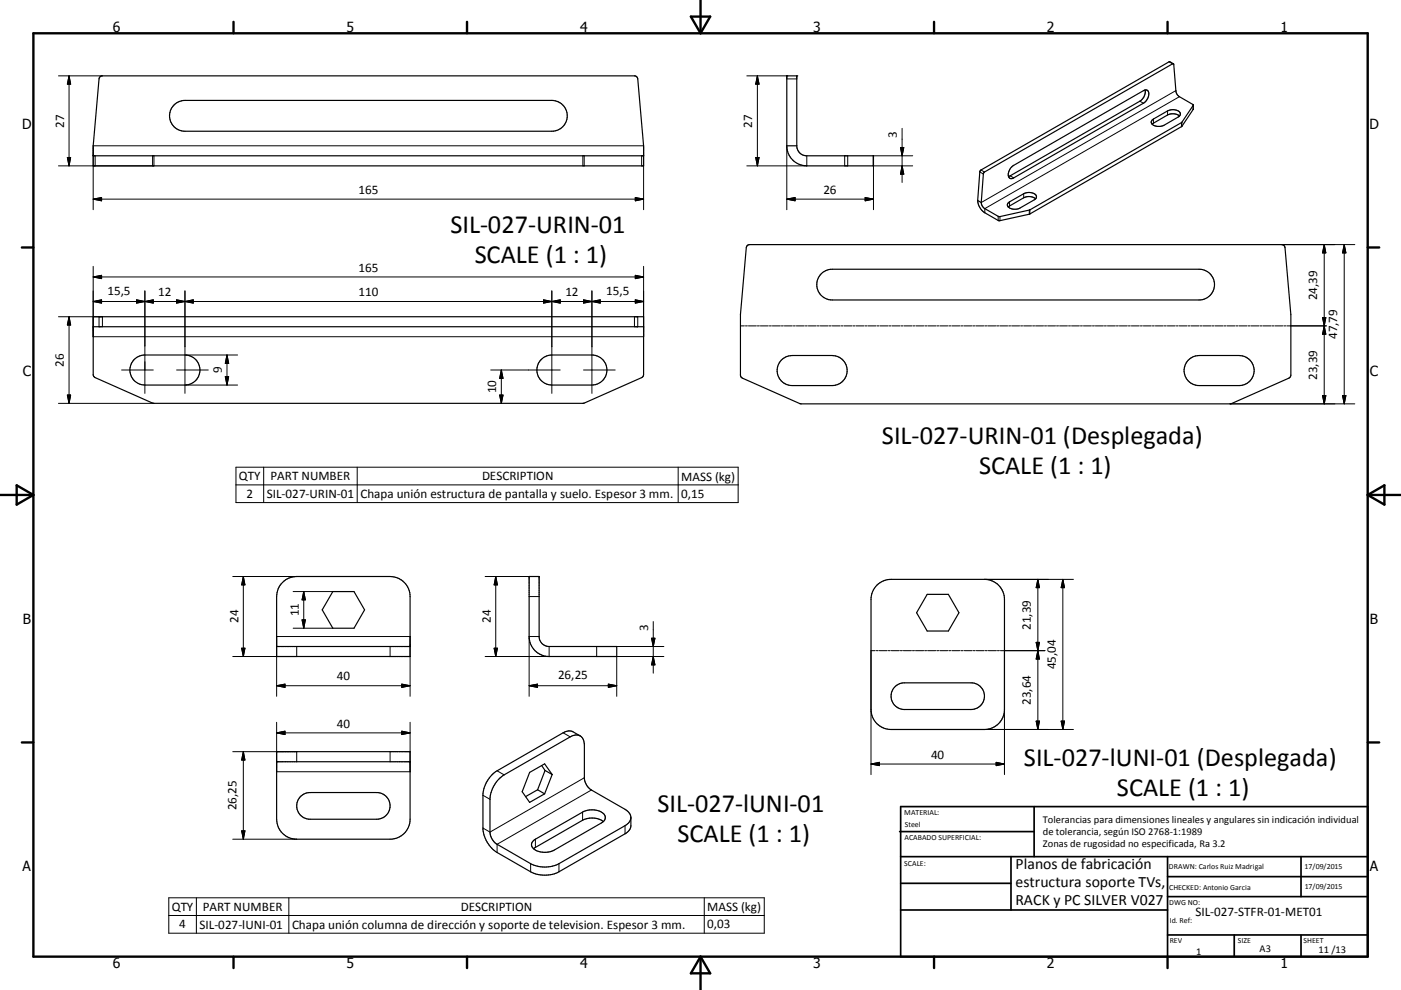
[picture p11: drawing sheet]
<svg xmlns="http://www.w3.org/2000/svg" width="420mm" height="297mm" viewBox="0 0 420 297" stroke-linecap="round" stroke-linejoin="round" font-family="sans-serif">
<g fill="none" stroke="#000" stroke-width=".36">
<path d="M350.7 18.5h.1M350.7 18.5l-56.7 32.6-.2 .5-.7 8.6M350.7 18.5l1.1 .6M351.8 19.1l.7 8.1a2.26 2.26 0 0 0 1.1 1.8l4.1 2.4v1.4M351.8 19.1l-56.7 32.5-.3 .5-.6 8.7M30.1 22.9l.4-.1h159.9l.5 .3 .3 .6 1.8 20v6.1h-165.1v-6.1l1.8-20zM52.2 31.5l1.2-.9 2.1-.5h109.9a4.6 4.6 0 0 1 4.7 4.7 4.6 4.6 0 0 1-4.7 4.6h-109.9a4.6 4.6 0 0 1-4.3-2.9 4.6 4.6 0 0 1 1-5zM343.3 27a3.3 3.3 0 0 1-1.6 3.4l-39.3 22.6M343.3 27a1.15 1.15 0 0 1 1.1 .6 1.15 1.15 0 0 1 0 1.2 3.6 3.6 0 0 1-1.6 2.2l-38.9 22.4a.94 .94 0 0 1-1.5-.4M343.3 27l-39.4 22.6a3.3 3.3 0 0 0-1.5 3.4M345.6 35.9l4.4-2.6a2.93 2.93 0 0 1 3.9 .7l-.1 .6-.3 .4-4.5 2.6a2.66 2.66 0 0 1-3.9-1zM353.6 34.8a3.3 3.3 0 0 0-3.6-.3l-4.6 2.8"/>
<path d="M357.7 32.8l-3.4 5.2-45.6 26.2-9.2 2-4.2-2.4a4.8 4.8 0 0 1-2.2-3.6M357.7 31.5l-3.5 5.3-45.4 26.2-9.2 2-4.3-2.4a2.29 2.29 0 0 1-1.1-1.8M357.7 32.8h.1M27.9 46.7h165.1M235.9 43.7a6 6 0 0 0 6 6.1h20v-3.1h-20a2.96 2.96 0 0 1-3-3M235.9 43.7v-20.9h3v20.9M235.9 43.7h3M310.5 59.6a3.4 3.4 0 0 0-3.6-.3l-4.6 2.8M224 73.7l.7-.3 160 .1 .6 .8 1.7 20.1v18.4l-.6 .6-17.6 7.8-129-.1-17.2-7.7-.6-.6v-18.4l1.7-20.1zM293.1 60.2l1.1 .6M302.3 60.9l4.6-2.8a2.94 2.94 0 0 1 3.8 .7l-.1 .6-.3 .4-4.5 2.6a2.62 2.62 0 0 1-3.8-.9zM27.9 95h165.1v17.4l-.6 .9-17.7 7.7h-128.5l-18-8-.3-.6z"/>
<path d="M27.9 98h165.1M246.2 82.1l1.8-1.1 1.5-.2h110a4.6 4.6 0 0 1 4.6 4.6 4.6 4.6 0 0 1-4.6 4.6h-110a4.6 4.6 0 0 1-4.3-2.8 4.6 4.6 0 0 1 1-5.1zM40.2 107.9l1.2-.9 1.5-.5h12.6a4.5 4.5 0 0 1 4.5 4.5 4.5 4.5 0 0 1-4.5 4.5h-12.1a4.5 4.5 0 0 1-4.1-2.7 4.5 4.5 0 0 1 .9-4.9zM162.2 107.9l1.2-.9 1.5-.5h12.6a4.5 4.5 0 0 1 4.5 4.5 4.5 4.5 0 0 1-4.5 4.5h-12.1a4.5 4.5 0 0 1-4.1-2.7 4.5 4.5 0 0 1 .9-4.9zM234.2 108.1l1.3-1 2-.4h12a4.5 4.5 0 0 1 4.5 4.5 4.5 4.5 0 0 1-4.5 4.5h-12a4.5 4.5 0 0 1-4.1-2.8 4.5 4.5 0 0 1 .8-4.8zM356.2 108.1l1.3-1 2-.4h12a4.5 4.5 0 0 1 4.5 4.5 4.5 4.5 0 0 1-4.5 4.5h-12a4.5 4.5 0 0 1-4.1-2.7 4.5 4.5 0 0 1 .8-4.9zM84.7 174.7a5.8 5.8 0 0 1 4.3-1.7h28a6 6 0 0 1 5.9 6v18h-40v-18a5.9 5.9 0 0 1 1.8-4.3zM99.8 177.5h6.3l3.2 5.5-3.2 5.5h-6.3l-3.2-5.5zM158.6 173h3v18a2.99 2.99 0 0 0 3 3h20.3v3h-20.3a6 6 0 0 1-6-6zM262.9 175.6a6 6 0 0 1 4.3-1.8h27.9a6 6 0 0 1 6 6v33.1a6 6 0 0 1-6 6h-27.9a6 6 0 0 1-6.1-6v-33.1a6.1 6.1 0 0 1 1.8-4.2zM278 178.3h6.3l3.2 5.5-3.2 5.5h-6.3l-3.2-5.5zM82.9 194h40"/>
<path d="M268.1 206.2l1.2-.9 1.4-.4h20.4a4 4 0 0 1 4 4 4 4 0 0 1-4 4h-20a4 4 0 0 1-3.6-2.4 4 4 0 0 1 .6-4.3zM82.9 225.5h40v20.3a6 6 0 0 1-5.9 6h-28a6 6 0 0 1-6.1-6zM82.9 228.5h40M89.9 239.1l1.2-.9 1.4-.4h20.5a4 4 0 0 1 4 4 4 4 0 0 1-4 4h-20.1a4 4 0 0 1-3.6-2.4 4 4 0 0 1 .6-4.3zM161.2 236.9l2.1 1.3M161.2 236.9l-3.6 2.1M162.4 229.7l1 1.5M163.4 231.2l2.1 1.2M163.4 231.2l-2.2 5.7M165.5 232.4l-2.2-3.2-4.5 2.5-2.2 5.8 2.2 3.2 4.5-2.5M165.5 232.4l-2.2 5.8M173.9 220.8l-2.1-1.2a2.95 2.95 0 0 0-3 .2l-19.8 11.5a9.5 9.5 0 0 0-4.2 6.8v10.8a9.5 9.5 0 0 0 4.2 6.9l10.1 5.8a9.4 9.4 0 0 0 8.5 0l19.8-11.5a2.98 2.98 0 0 0 1.7-2.4v-2.4"/>
<path d="M174 220.8a2.95 2.95 0 0 0-3 .3l-19.9 11.4a9.4 9.4 0 0 0-4.2 7.3v9.8a4.7 4.7 0 0 0 2.1 3.7l10.1 5.8a9.4 9.4 0 0 0 8.5 0l19.8-11.4a2.98 2.98 0 0 0 1.7-2.4M174 220.8a3.1 3.1 0 0 1 1.2 2.7v10.2a4.7 4.7 0 0 0 2.1 3.3l10.1 5.8a3.1 3.1 0 0 1 1.7 2.5M159.9 252.2l14.8-8.6a5.5 5.5 0 0 1 6.6 1 1.66 1.66 0 0 1-1 2.3l-14.1 8.1a5.6 5.6 0 0 1-6.7-.9l-.1-1.1zM180.9 246.5a6 6 0 0 0-6.2-.4l-14.7 8.5"/>
</g>
<g fill="none" stroke="#000" stroke-width=".3">
<path d="M350.5 18.5l1 .7M17.5 22.8h13.2M20.7 22.8v27M20.7 22.8l.5 2.5h-1zM223.9 22.8h12M227.1 22.8l.5 2.5h-1zM227.1 22.8v27M235.9 23.7h3M270.5 38.5v16.2M341.7 30.4l1.1 .6M345.8 35.7v1.3M350 33.3v1.2"/>
<path d="M352.5 27.2l-58.3 33.6M353.6 29l-58.3 33.6v1.2M354.2 36.8v1.2M354.3 36.7v1.2M357.7 31.6v1.2M20.2 47.2h1l-.5 2.6zM27.9 59.7l2.6-.4v1zM27.9 59.7h165.1M28.5 46.7v3.1M45.7 46.7v3.1M46.2 46.7v3.1h-28.7M174.7 46.7v3.1"/>
<path d="M175.1 46.7v3.1M190.5 59.3l2.5 .4-2.5 .6zM192.4 46.7v3.1M226.6 47.2h1l-.5 2.6zM235.9 59.7h26M235.9 59.7l2.5-.4v1zM235.9 43.7v19.2M241.9 46.7v3.1h-18M253.2 46.7v3.1M254.1 46.7v3.1M259.4 59.3l2.5 .4-2.5 .6zM261.9 49.8v13.1"/>
<path d="M270 44.2h1l-.5 2.5zM270.5 49.8l.5 2.4h-1zM273.6 46.7h-11.8v3.1h11.8M293.8 51.6l1 .6M294.1 51l1 .6M302.8 52.8l1.1 .6M306.9 58.1v1.2M27.9 62.9v-19.2h165.1v19.2M27.9 79.9v21.1h165.1v-21.1M299.3 64.9v1.2M299.8 65v1.2M302.7 60.6v1.2"/>
<path d="M308.6 63v1.3M308.8 63v1.2M384.3 73.4h21.9M397 73.4v47.8M397 73.4l.5 2.5h-1zM403 73.4v47.8M403 73.4l.5 2.5h-1zM17.5 95h13.2v3M20.7 95v26M20.7 95l.5 2.5h-1zM27.9 83.1h165.1M27.9 83.1l2.6-.5v1z"/>
<path d="M27.9 90.5l2.6-.6v1zM27.9 90.5h165.1M29.7 95v3M40.9 89.9l2.5 .6-2.5 .4zM43.4 87.3v30.7M43.4 90.5l2.6-.6v1zM52.9 89.9l2.6 .6-2.6 .4zM55.5 90.5l2.4-.6v1zM55.5 87.3v30.7M163 89.9l2.4 .6-2.4 .4zM165.4 90.5l2.6-.6v1zM165.4 87.3v30.7"/>
<path d="M174.9 89.9l2.6 .6-2.6 .4zM177.5 87.3v30.7M177.5 90.5l2.4-.6v1zM190.2 95v3M190.5 82.6l2.5 .5-2.5 .5zM190.5 89.9l2.5 .6-2.5 .4zM191.2 95v3M222 97.8h1.2M223.5 97.8h.6M224.4 97.8h2.4M227.1 97.8h.6M228 97.8h2.3"/>
<path d="M230.7 97.8h.6M231.6 97.8h2.4M234.2 97.8h.6M235.2 97.8h2.3M237.8 97.8h.6M238.7 97.8h2.4M241.4 97.8h.6M242.3 97.8h2.4M245 97.8h.6M245.9 97.8h2.4M248.6 97.8h.6M249.5 97.8h2.4"/>
<path d="M252.2 97.8h.6M253.1 97.8h2.4M255.8 97.8h.6M256.7 97.8h2.4M259.4 97.8h.6M260.2 97.8h2.4M262.9 97.8h.7M263.9 97.8h2.3M266.5 97.8h.6M267.4 97.8h2.4M270.1 97.8h.6M271 97.8h2.4"/>
<path d="M273.7 97.8h.6M274.6 97.8h2.4M277.3 97.8h.6M278.2 97.8h2.4M280.9 97.8h.6M281.8 97.8h2.4M284.5 97.8h.6M285.4 97.8h2.4M288.1 97.8h.5M289 97.8h2.3M291.6 97.8h.6M292.5 97.8h2.4"/>
<path d="M295.2 97.8h.6M296.1 97.8h2.4M298.8 97.8h.6M299.7 97.8h2.4M302.4 97.8h.6M303.3 97.8h2.4M306 97.8h.6M306.9 97.8h2.4M309.6 97.8h.6M310.5 97.8h2.4M313.2 97.8h.6M314.1 97.8h2.4"/>
<path d="M316.7 97.8h.7M317.7 97.8h2.3M320.4 97.8h.5M321.2 97.8h2.4M323.9 97.8h.6M324.8 97.8h2.4M327.5 97.8h.6M328.4 97.8h2.4M331.1 97.8h.6M332 97.8h2.4M334.7 97.8h.6M335.6 97.8h2.4"/>
<path d="M338.3 97.8h.6M339.2 97.8h2.4M341.9 97.8h.6M342.8 97.8h2.3M345.4 97.8h.7M346.4 97.8h2.3M349 97.8h.6M349.9 97.8h2.4M352.6 97.8h.6M353.5 97.8h2.4M356.2 97.8h.6M357.1 97.8h2.4"/>
<path d="M359.8 97.8h.6M360.7 97.8h2.4M363.4 97.8h.6M364.3 97.8h2.4M367 97.8h.6M367.9 97.8h2.4M370.6 97.8h.6M371.5 97.8h2.3M374.2 97.8h.6M375 97.8h2.4M377.7 97.8h.6M378.6 97.8h2.4"/>
<path d="M381.3 97.8h.6M382.2 97.8h2.4M384.9 97.8h.6M385.8 97.8h11.8M396.5 95.3h1l-.5 2.5zM397 97.8l.5 2.5h-1zM20.2 118.5h1l-.5 2.5zM36.4 111h9.6M52.9 111h9.5M55.6 106.5h15.6M55.6 115.5h15.6M67.5 113h1.1l-.5 2.5z"/>
<path d="M68.1 106.5v9M68.1 106.5l.5 2.5h-1.1zM147.1 111h20.9M149.8 118.5h1l-.5 2.5zM150.3 111v10M150.3 111l.5 2.5h-1zM174.9 111h9.5M396.5 118.7h1l-.5 2.5zM402.5 118.7h1l-.5 2.5zM17.5 121h28.7M368.8 121.2h37.4M70.7 140.2h150.6v10.6h-150.6z"/>
<path d="M70.7 145.5h150.6M79.1 140.2v10.6M107.1 140.2v10.6M203.3 140.2v10.6M69.8 173h19.2M73 173v24M73 173l.4 2.5h-1zM87.9 177.5h11.9M91.1 177.5v11M91.1 177.5l.5 2.5h-1zM145.5 173h13.1M148.6 173l.5 2.5h-1z"/>
<path d="M148.6 173v24M158.6 179h3M295.1 173.8h26.7M311.2 173.8v45.1M311.2 173.8l.4 2.5h-1zM318.6 173.8v45.1M318.6 173.8l.6 2.5h-1.1zM72.4 194.5h1l-.4 2.5zM87.9 188.5h11.9M89 194v3h-19.2M90.6 186h1l-.5 2.5zM117 194v3"/>
<path d="M148.1 194.5h1l-.5 2.5zM161.6 191h-3v17.9M164.6 194v3h-19.1M184.9 197v11.9M195.3 191.5h1.1l-.6 2.5zM195.8 186.5v15.5M195.8 197l.6 2.5h-1.1zM199 194h-20.1v3h20.1M262.4 195.2h-1.3v37.2M262.7 195.2h.6M263.6 195.2h2.4M266.3 195.2h.6"/>
<path d="M267.2 195.2h2.4M269.9 195.2h.6M270.8 195.2h2.5M273.6 195.2h.6M274.5 195.2h2.4M277.2 195.2h.6M278.1 195.2h2.4M280.8 195.2h.7M281.8 195.2h2.4M284.5 195.2h.6M285.4 195.2h2.4M288.1 195.2h.6"/>
<path d="M289 195.2h2.4M291.7 195.2h.7M292.7 195.2h2.4M295.4 195.2h.6M296.3 195.2h2.4M299 195.2h.6M299.9 195.2h13.4M301.1 195.2v37.2M310.6 192.7h1l-.4 2.5zM311.2 195.2l.4 2.5h-1zM82.9 208.9v-17.9h40v17.9M82.9 216.7v14.8h40v-14.8"/>
<path d="M82.9 205.7h40M82.9 205.7l2.5-.5v1zM82.9 219.9l2.5-.5v1zM82.9 219.9h40M120.5 205.2l2.4 .5-2.4 .5zM120.5 219.4l2.4 .5-2.4 .5zM158.6 205.7h26.3M158.6 205.7l2.6-.5v1zM168.8 219.8l2.2 1.3M182.4 205.2l2.5 .5-2.5 .5zM295.1 218.9h26.7M310.6 216.3h1l-.4 2.6z"/>
<path d="M318.1 216.3h1.1l-.6 2.6zM69.8 225.5h19.2v3M73 225.5v26.3M73 225.5l.4 2.5h-1zM117 225.5v3M144.8 238.6l2.1 1.2M149 231.3l2.1 1.2M175.2 233.3l-28.3 16.3-2.1-1.2M177.3 237l-28.3 16.3v2.5M261.1 229.2h40M261.1 229.2l2.6-.5v1zM298.7 228.7l2.4 .5-2.4 .5z"/>
<path d="M69.8 251.8h19.2M72.4 249.3h1l-.4 2.5zM159.1 259.1v2.5M160.5 251.8v2.4M167.6 259.1v2.5M174.7 243.6v2.5M187.4 247.7v2.4M50.6 269.4h178.5v10.6h-178.5zM50.6 274.7h178.5M58.9 269.4v10.6M86.6 269.4v10.6M211.1 269.4v10.6"/>
</g>
<g fill="#000">
<circle cx="235.9" cy="22.8" r=".18"/>
<circle cx="238.9" cy="22.8" r=".18"/>
</g>
<g fill="none" stroke="#000" stroke-width=".71">
<path d="M10 10h400v277h-400zM70 6.6v3.4M140 6.6v3.4M207.1 5h5.8l-2.9 5zM210 0v10M280 6.6v3.4M350 6.6v3.4M6.6 74.2h3.4M410 74.2h3.5M0 148.5h10M5 145.6l5 2.9-5 2.9zM410 148.5h10.1"/>
<path d="M410 148.5l5.1-2.9v5.8zM6.6 222.7h3.4M410 222.7h3.5M70 287v3.4M140 287v3.4M210 287v10M210 287l2.9 5h-5.8zM280 287v3.4M350 287v3.4"/>
</g>
<g fill="none" stroke="#000" stroke-width=".51">
<path d="M269.7 249.5h40.3M270 242h140v45h-140zM270 257h140M303.1 257v16M310 242v15M350 257v30M390.1 257v12M270 265h33.1M270 273h80M350 269h60M350 263h60M350 280.5h60"/>
<path d="M370 280.5v6.5M390.1 280.5v6.5"/>
</g>
<g fill="#000" stroke="#000" stroke-width=".3">
<path d="M20.7 22.8l.5 2.5h-1zM227.1 22.8l.5 2.5h-1zM20.2 47.2h1l-.5 2.6zM27.9 59.7l2.6-.4v1zM226.6 47.2h1l-.5 2.6zM235.9 59.7l2.5-.4v1zM270 44.2h1l-.5 2.5zM270.5 49.8l.5 2.4h-1zM190.5 59.3l2.5 .4-2.5 .6zM259.4 59.3l2.5 .4-2.5 .6zM397 73.4l.5 2.5h-1zM403 73.4l.5 2.5h-1z"/>
<path d="M20.7 95l.5 2.5h-1zM27.9 83.1l2.6-.5v1zM27.9 90.5l2.6-.6v1zM40.9 89.9l2.5 .6-2.5 .4zM43.4 90.5l2.6-.6v1zM52.9 89.9l2.6 .6-2.6 .4zM55.5 90.5l2.4-.6v1zM163 89.9l2.4 .6-2.4 .4zM165.4 90.5l2.6-.6v1zM174.9 89.9l2.6 .6-2.6 .4zM177.5 90.5l2.4-.6v1zM190.5 82.6l2.5 .5-2.5 .5z"/>
<path d="M190.5 89.9l2.5 .6-2.5 .4zM396.5 95.3h1l-.5 2.5zM20.2 118.5h1l-.5 2.5zM67.5 113h1.1l-.5 2.5zM68.1 106.5l.5 2.5h-1.1zM149.8 118.5h1l-.5 2.5zM150.3 111l.5 2.5h-1zM396.5 118.7h1l-.5 2.5zM397 97.8l.5 2.5h-1zM402.5 118.7h1l-.5 2.5zM73 173l.4 2.5h-1zM91.1 177.5l.5 2.5h-1z"/>
<path d="M148.6 173l.5 2.5h-1zM311.2 173.8l.4 2.5h-1zM318.6 173.8l.6 2.5h-1.1zM72.4 194.5h1l-.4 2.5zM90.6 186h1l-.5 2.5zM148.1 194.5h1l-.5 2.5zM195.3 191.5h1.1l-.6 2.5zM195.8 197l.6 2.5h-1.1zM310.6 192.7h1l-.4 2.5zM311.2 195.2l.4 2.5h-1zM82.9 205.7l2.5-.5v1zM82.9 219.9l2.5-.5v1z"/>
<path d="M120.5 205.2l2.4 .5-2.4 .5zM158.6 205.7l2.6-.5v1zM182.4 205.2l2.5 .5-2.5 .5zM310.6 216.3h1l-.4 2.6zM318.1 216.3h1.1l-.6 2.6zM73 225.5l.4 2.5h-1zM120.5 219.4l2.4 .5-2.4 .5zM261.1 229.2l2.6-.5v1zM298.7 228.7l2.4 .5-2.4 .5zM72.4 249.3h1l-.4 2.5z"/>
</g>
<g font-size="7.9">
<text x="135" y="70">SIL-027-URIN-01</text>
<text x="142.3" y="79">SCALE (1 : 1)</text>
<text x="264.4" y="133.2">SIL-027-URIN-01 (Desplegada)</text>
<text x="293.5" y="142.2">SCALE (1 : 1)</text>
<text x="307" y="229.7">SIL-027-lUNI-01 (Desplegada)</text>
<text x="334.9" y="238.7">SCALE (1 : 1)</text>
<text x="197.1" y="243.6">SIL-027-lUNI-01</text>
<text x="203.1" y="252.6">SCALE (1 : 1)</text>
</g>
<g font-size="4.7">
<text x="304.5" y="260.9">Planos de fabricación</text>
<text x="304.5" y="266.2">estructura soporte TVs,</text>
<text x="304.5" y="271.6">RACK y PC SILVER V027</text>
</g>
<g font-size="4.2">
<text x="33.9" y="9.6">6</text>
<text x="103.9" y="9.6">5</text>
<text x="173.9" y="9.6">4</text>
<text x="243.8" y="9.6">3</text>
<text x="313.9" y="9.6">2</text>
<text x="383.9" y="9.6">1</text>
<text x="6.7" y="38.7">D</text>
<text x="410.5" y="38.7">D</text>
<text x="6.9" y="112.9">C</text>
<text x="410.7" y="112.9">C</text>
<text x="6.9" y="187.1">B</text>
<text x="410.7" y="187.1">B</text>
<text x="6.8" y="261.4">A</text>
<text x="410.7" y="261.4">A</text>
<text x="33.9" y="290.4">6</text>
<text x="103.9" y="290.4">5</text>
<text x="173.9" y="290.4">4</text>
<text x="243.8" y="290.4">3</text>
<text x="313.9" y="290.4">2</text>
<text x="383.9" y="290.4">1</text>
</g>
<g font-size="3.9">
<text x="19.2" y="38.3" transform="rotate(-90 19.2 38.3)">27</text>
<text x="225.6" y="38.3" transform="rotate(-90 225.6 38.3)">27</text>
<text x="268.9" y="41.3" transform="rotate(-90 268.9 41.3)">3</text>
<text x="107.4" y="58.2">165</text>
<text x="246.9" y="58.2">26</text>
<text x="107.4" y="81.5">165</text>
<text x="32.3" y="88.4">15,5</text>
<text x="47.4" y="88.9">12</text>
<text x="107.4" y="88.9">110</text>
<text x="169.5" y="88.9">12</text>
<text x="181.7" y="88.4">15,5</text>
<text x="394.9" y="90.1" transform="rotate(-90 394.9 90.1)">24,39</text>
<text x="400.9" y="101.8" transform="rotate(-90 400.9 101.8)">47,79</text>
<text x="19.1" y="110" transform="rotate(-90 19.1 110)">26</text>
<text x="66.5" y="112" transform="rotate(-90 66.5 112)">9</text>
<text x="394.9" y="114" transform="rotate(-90 394.9 114)">23,39</text>
<text x="148.8" y="118" transform="rotate(-90 148.8 118)">10</text>
<text x="71.6" y="144.1">QTY</text>
<text x="73.9" y="149.4">2</text>
<text x="80" y="149.4">SIL-027-URIN-01</text>
<text x="81.1" y="144.1">PART NUMBER</text>
<text x="108" y="149.4">Chapa unión estructura de pantalla y suelo. Espesor 3 mm.</text>
<text x="144.5" y="144.1">DESCRIPTION</text>
<text x="204.2" y="144.2">MASS (kg)</text>
<text x="204.2" y="149.4">0,15</text>
<text x="89.6" y="184.9" transform="rotate(-90 89.6 184.9)">11</text>
<text x="71.5" y="186.9" transform="rotate(-90 71.5 186.9)">24</text>
<text x="147.2" y="186.9" transform="rotate(-90 147.2 186.9)">24</text>
<text x="194.3" y="189.2" transform="rotate(-90 194.3 189.2)">3</text>
<text x="309" y="189" transform="rotate(-90 309 189)">21,39</text>
<text x="167.3" y="203.6">26,25</text>
<text x="316.6" y="200.8" transform="rotate(-90 316.6 200.8)">45,04</text>
<text x="101" y="204.1">40</text>
<text x="309" y="211.5" transform="rotate(-90 309 211.5)">23,64</text>
<text x="101" y="218.3">40</text>
<text x="279.1" y="227.7">40</text>
<text x="70.9" y="243.1" transform="rotate(-90 70.9 243.1)">26,25</text>
<text x="51.5" y="273.3">QTY</text>
<text x="60.8" y="273.2">PART NUMBER</text>
<text x="138.2" y="273.3">DESCRIPTION</text>
<text x="212" y="273.4">MASS (kg)</text>
<text x="358.4" y="274.9">SIL-027-STFR-01-MET01</text>
<text x="53.8" y="278.6">4</text>
<text x="59.8" y="278.6">SIL-027-lUNI-01</text>
<text x="87.5" y="278.6">Chapa unión columna de dirección y soporte de television. Espesor 3 mm.</text>
<text x="212" y="278.6">0,03</text>
</g>
<g font-size="3.1">
<text x="312.7" y="246.8">Tolerancias para dimensiones lineales y angulares sin indicación individual</text>
<text x="312.7" y="250.4">de tolerancia, según ISO 2768-1:1989</text>
<text x="312.7" y="254">Zonas de rugosidad no especificada, Ra 3.2</text>
<text x="358.6" y="286.5">1</text>
<text x="377.6" y="285.6">A3</text>
<text x="395.3" y="285.9">11 /13</text>
</g>
<g font-size="2.4">
<text x="271.1" y="244.4">MATERIAL:</text>
<text x="271.2" y="252">ACABADO SUPERFICIAL:</text>
<text x="271.3" y="248">Steel</text>
<text x="271.1" y="259.7">SCALE:</text>
<text x="350.4" y="260.8">DRAWN: Carlos Ruiz Madrigal</text>
<text x="391.1" y="260.6">17/09/2015</text>
<text x="350.5" y="267">CHECKED: Antonio Garcia</text>
<text x="391.2" y="266.7">17/09/2015</text>
<text x="350.5" y="271.4">DWG NO:</text>
<text x="350.7" y="276.9">Id. Ref:</text>
<text x="350.7" y="282.8">REV</text>
<text x="371.1" y="282.9">SIZE</text>
<text x="390.8" y="283">SHEET</text>
</g>
</svg>
